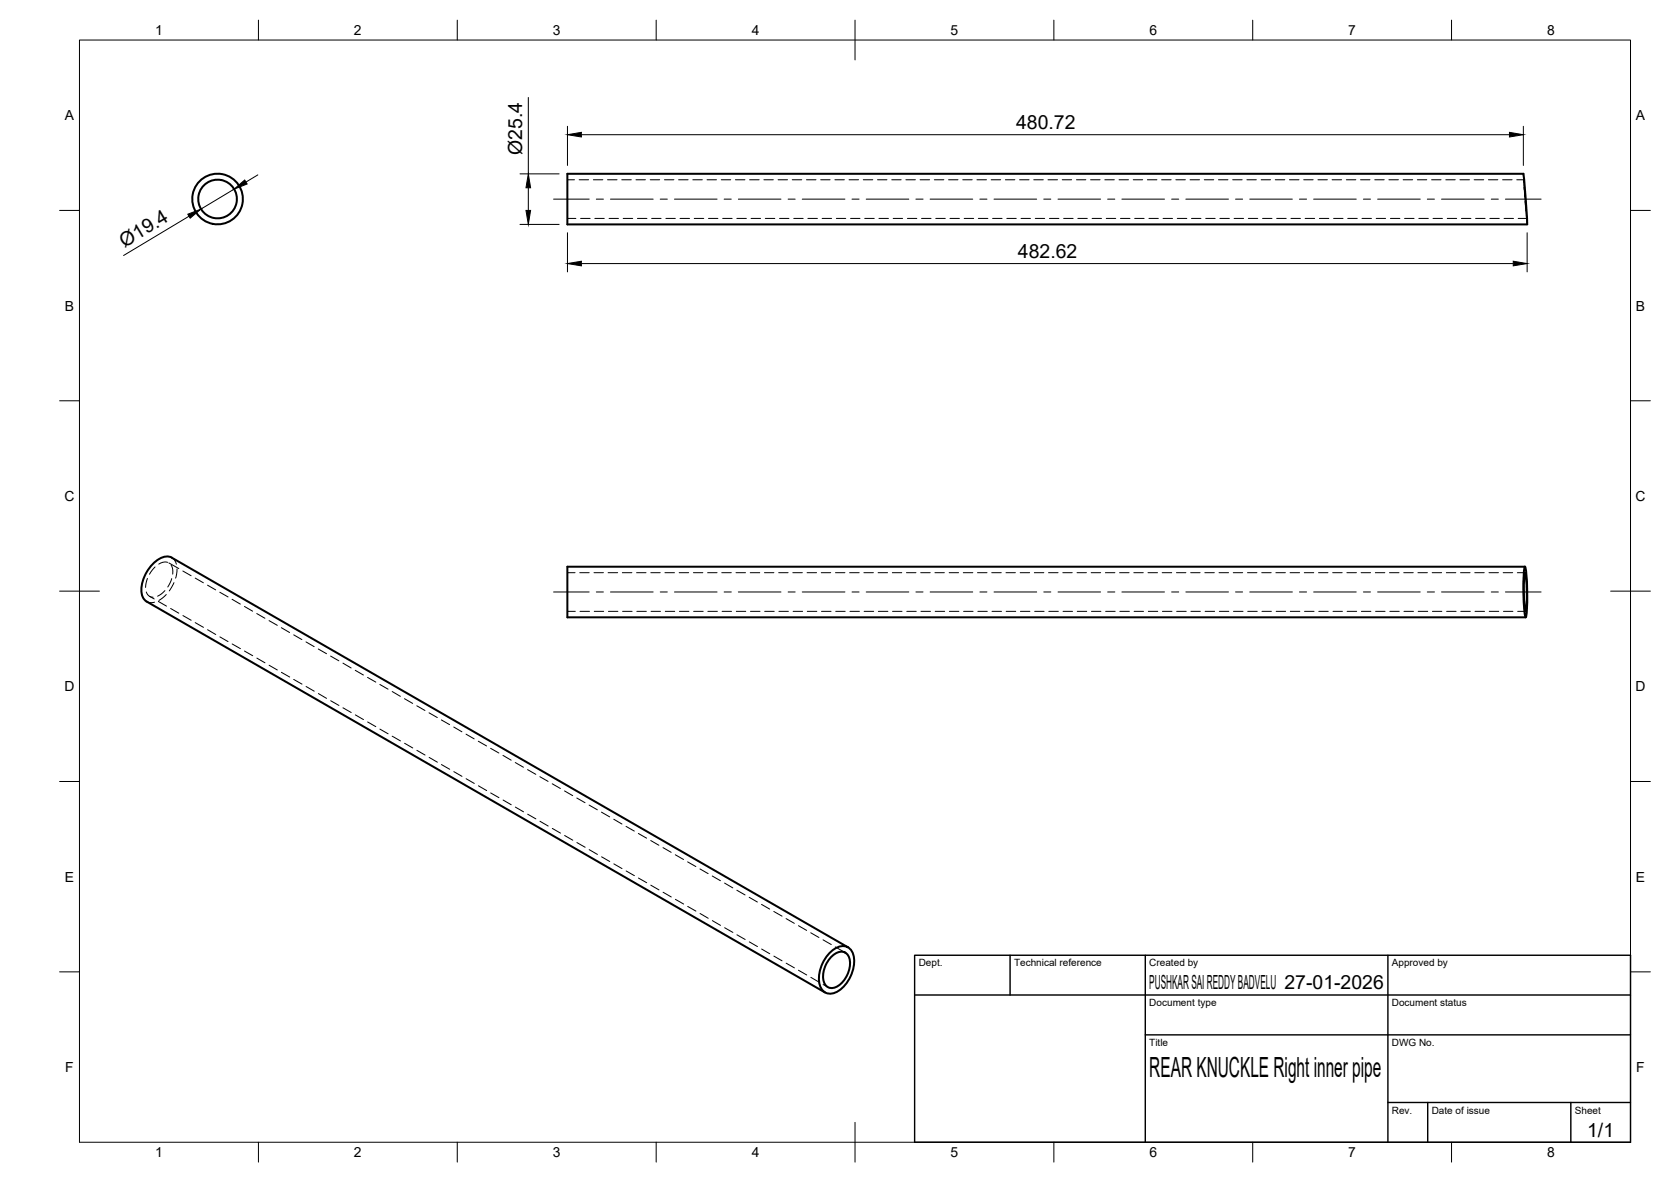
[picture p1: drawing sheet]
<svg xmlns="http://www.w3.org/2000/svg" width="420mm" height="297mm" viewBox="0 0 420 297" stroke-linecap="round" stroke-linejoin="round" font-family="sans-serif">
<!-- layer: Visible -->
<g fill="none" stroke="#000" stroke-width=".51">
<path d="M142.7 43.7h240.4l.9 12.5v.2h-241.3zM43.2 140.2l170 97.9M43.2 140.1a3.9 3.9 0 0 0-4.3 1.2 9.4 9.4 0 0 0-3.2 8.2l.6 1.2 .6 .5 170.6 98.2M383.4 142.4h-240.7v12.7h240.9M383.4 142.4a42.7 42.7 0 0 1 .2 12.7 42.7 42.7 0 0 1-.2-12.7zM383.5 143.9a32 32 0 0 1 .1 9.7 32 32 0 0 1-.1-9.7zM208.7 239.4a3.8 3.8 0 0 1 4.9-1 6.3 6.3 0 0 1 .3 7 6.3 6.3 0 0 1-5.6 4.3 3.3 3.3 0 0 1-2.4-3.5 9.7 9.7 0 0 1 2.8-6.8zM209.3 240.2a2.51 2.51 0 0 1 4 0 6.4 6.4 0 0 1-3.8 8.1 2.22 2.22 0 0 1-2.5-2.4 7.2 7.2 0 0 1 2.3-5.7z"/>
<circle cx="54.7" cy="50" r="4.9"/>
<circle cx="54.7" cy="50" r="6.4"/>
</g>
<!-- layer: Hidden -->
<g fill="none" stroke="#000" stroke-width=".25">
<path d="M142.7 54.9h2.1M142.7 45.2h1.7M145.6 45.2h2.4M146 54.9h2.4M149.2 45.2h2.4M149.6 54.9h2.3M152.8 45.2h2.4M153.1 54.9h2.4M156.3 45.2h2.4M156.7 54.9h2.4M159.9 45.2h2.4M160.3 54.9h2.4"/>
<path d="M163.5 45.2h2.4M163.9 54.9h2.3M167.1 45.2h2.3M167.4 54.9h2.4M170.6 45.2h2.4M171 54.9h2.4M174.2 45.2h2.4M174.6 54.9h2.4M177.8 45.2h2.3M178.1 54.9h2.4M181.4 45.2h2.3M181.7 54.9h2.4"/>
<path d="M184.9 45.2h2.4M185.3 54.9h2.4M188.5 45.2h2.4M188.8 54.9h2.4M192.1 45.2h2.3M192.4 54.9h2.4M195.6 45.2h2.4M196 54.9h2.4M199.2 45.2h2.4M199.6 54.9h2.4M202.8 45.2h2.4M203.1 54.9h2.4"/>
<path d="M206.4 45.2h2.3M206.7 54.9h2.4M209.9 45.2h2.4M210.3 54.9h2.4M213.5 45.2h2.4M213.9 54.9h2.3M217.1 45.2h2.4M217.4 54.9h2.4M220.6 45.2h2.4M221 54.9h2.4M224.2 45.2h2.4M224.6 54.9h2.3"/>
<path d="M227.8 45.2h2.4M228.2 54.9h2.3M231.4 45.2h2.3M231.7 54.9h2.4M234.9 45.2h2.4M235.3 54.9h2.4M238.5 45.2h2.4M238.9 54.9h2.3M242.1 45.2h2.4M242.4 54.9h2.4M245.6 45.2h2.4M246 54.9h2.4"/>
<path d="M249.2 45.2h2.4M249.6 54.9h2.4M252.8 45.2h2.4M253.2 54.9h2.3M256.4 45.2h2.3M256.7 54.9h2.4M259.9 45.2h2.4M260.3 54.9h2.4M263.5 45.2h2.4M263.9 54.9h2.4M267.1 45.2h2.4M267.4 54.9h2.4"/>
<path d="M270.7 45.2h2.3M271 54.9h2.4M274.2 45.2h2.4M274.6 54.9h2.4M277.8 45.2h2.4M278.2 54.9h2.3M281.4 45.2h2.3M281.7 54.9h2.4M284.9 45.2h2.4M285.3 54.9h2.4M288.5 45.2h2.4M288.9 54.9h2.4"/>
<path d="M292.1 45.2h2.4M292.4 54.9h2.4M295.7 45.2h2.3M296 54.9h2.4M299.2 45.2h2.4M299.6 54.9h2.4M302.8 45.2h2.4M303.2 54.9h2.3M306.4 45.2h2.4M306.7 54.9h2.4M309.9 45.2h2.4M310.3 54.9h2.4"/>
<path d="M313.5 45.2h2.4M313.9 54.9h2.4M317.1 45.2h2.4M317.5 54.9h2.3M320.7 45.2h2.3M321 54.9h2.4M324.2 45.2h2.4M324.6 54.9h2.4M327.8 45.2h2.4M328.2 54.9h2.4M331.4 45.2h2.4M331.7 54.9h2.4"/>
<path d="M334.9 45.2h2.4M335.3 54.9h2.4M338.5 45.2h2.4M338.9 54.9h2.4M342.1 45.2h2.4M342.5 54.9h2.3M345.7 45.2h2.3M346 54.9h2.4M349.2 45.2h2.4M349.6 54.9h2.4M352.8 45.2h2.4M353.2 54.9h2.4"/>
<path d="M356.4 45.2h2.4M356.7 54.9h2.4M360 45.2h2.3M360.3 54.9h2.4M363.5 45.2h2.4M363.9 54.9h2.4M367.1 45.2h2.4M367.5 54.9h2.3M370.7 45.2h2.4M371 54.9h2.4M374.2 45.2h2.4M374.6 54.9h2.4"/>
<path d="M377.8 45.2h2.4M378.2 54.9h2.4M381.4 45.2h1.8l.1 2.6M381.7 54.9h2.2M383.1 43.7v2.2M383.2 47.1l.2 2.4M383.3 46.5l.2 2.6M383.4 49.1l.2 2.5M383.4 49.1h.1M383.5 50.6l.2 2.4M383.6 50.4l.2 2.6M383.7 52.9l.2 2v-.6"/>
<path d="M383.8 54.2l.2 2.2M36.8 148.8l.3 .6 .5 .5 .9 .2M36.9 151.2l.8 .2 1.2-.1M37.1 145.4l-.5 2.2M37.6 149.9l1.2 .6M39 142.5l-1.4 1.8M39.8 151.1l2.1 1.2M41.5 148.4l-1.9 1.4M41.8 149.4l-1.8 1.5M42.1 141.3h-1.2l-1 .5M42.5 141.5l2.5 1.4M42.9 152.9l2.1 1.2"/>
<path d="M43 142l.4 1.2v1.1M43.2 145.4l-1 2.1M43.2 140.2l.6 .5 .5 1.1M43.8 146.4l-1.2 2.1M44.5 143l-.3 2.3M46 143.5l2 1.2M46 154.7l2.1 1.2M49.1 156.5l2.1 1.2M49.1 145.3l2 1.2M52.2 147.1l2 1.1M52.2 158.2l2.1 1.3M55.3 148.8l2 1.2"/>
<path d="M58.4 150.6l2 1.2M61.5 152.4l2 1.2M64.6 154.2l2 1.2M67.6 156l2.1 1.1M70.7 157.7l2.1 1.2M73.9 159.5l2 1.2M142.7 153.6h2M142.7 143.9h1.9M145.8 143.9h2.3M145.8 153.6h2.4M149.4 143.9h2.3M149.4 153.6h2.4"/>
<path d="M152.9 143.9h2.4M153 153.6h2.4M156.5 143.9h2.4M156.5 153.6h2.4M160.1 143.9h2.3M160.1 153.6h2.4M163.6 143.9h2.4M163.7 153.6h2.4M167.2 143.9h2.4M167.3 153.6h2.4M170.8 143.9h2.4M170.8 153.6h2.4"/>
<path d="M174.3 143.9h2.4M174.4 153.6h2.4M177.9 143.9h2.4M178 153.6h2.4M181.5 143.9h2.4M181.6 153.6h2.3M185.1 143.9h2.4M185.1 153.6h2.4M188.6 143.9h2.4M188.7 153.6h2.4M192.2 143.9h2.4M192.3 153.6h2.4"/>
<path d="M195.8 143.9h2.4M195.9 153.6h2.3M199.3 143.9h2.4M199.4 153.6h2.4M202.9 143.9h2.4M203 153.6h2.4M206.5 143.9h2.4M206.6 153.6h2.4M210.1 143.9h2.3M210.1 153.6h2.4M213.6 143.9h2.4M213.7 153.6h2.4"/>
<path d="M217.2 143.9h2.4M217.3 153.6h2.4M220.8 143.9h2.4M220.9 153.6h2.3M224.4 143.9h2.3M224.4 153.6h2.4M227.9 143.9h2.4M228 153.6h2.4M231.5 143.9h2.4M231.6 153.6h2.4M235.1 143.9h2.3M235.1 153.6h2.4"/>
<path d="M238.7 143.9h2.3M238.7 153.6h2.4M242.2 143.9h2.4M242.3 153.6h2.4M245.8 143.9h2.4M245.9 153.6h2.3M249.4 143.9h2.4M249.4 153.6h2.4M252.9 143.9h2.4M253 153.6h2.4M256.5 143.9h2.4M256.6 153.6h2.4"/>
<path d="M260.1 143.9h2.4M260.2 153.6h2.3M263.7 143.9h2.3M263.7 153.6h2.4M267.2 143.9h2.4M267.3 153.6h2.4M270.8 143.9h2.4M270.9 153.6h2.3M274.4 143.9h2.4M274.4 153.6h2.4M277.9 143.9h2.4M278 153.6h2.4"/>
<path d="M281.5 143.9h2.4M281.6 153.6h2.4M285.1 143.9h2.4M285.2 153.6h2.3M288.6 143.9h2.4M288.7 153.6h2.4M292.2 143.9h2.4M292.3 153.6h2.4M295.8 143.9h2.4M295.9 153.6h2.4M299.4 143.9h2.4M299.4 153.6h2.4"/>
<path d="M302.9 143.9h2.4M303 153.6h2.4M306.5 143.9h2.4M306.6 153.6h2.4M310.1 143.9h2.4M310.2 153.6h2.3M313.7 143.9h2.3M313.7 153.6h2.4M317.2 143.9h2.4M317.3 153.6h2.4M320.8 143.9h2.4M320.9 153.6h2.4"/>
<path d="M324.4 143.9h2.4M324.4 153.6h2.4M328 143.9h2.3M328 153.6h2.4M331.5 143.9h2.4M331.6 153.6h2.4M335.1 143.9h2.4M335.2 153.6h2.3M338.7 143.9h2.4M338.7 153.6h2.4M342.2 143.9h2.4M342.3 153.6h2.4"/>
<path d="M345.8 143.9h2.4M345.9 153.6h2.4M349.4 143.9h2.4M349.5 153.6h2.3M353 143.9h2.3M353 153.6h2.4M356.5 143.9h2.4M356.6 153.6h2.4M360.1 143.9h2.4M360.2 153.6h2.3M363.7 143.9h2.4M363.7 153.6h2.4"/>
<path d="M367.2 143.9h2.4M367.3 153.6h2.4M370.8 143.9h2.4M370.9 153.6h2.4M374.4 143.9h2.4M374.5 153.6h2.4M378 143.9h2.3M378 153.6h2.4M381.5 143.9h2M381.6 153.6h2M55.3 160l2 1.2M58.4 161.8l2.1 1.2"/>
<path d="M61.5 163.6l2 1.2M64.6 165.4l2 1.2M67.7 167.2l2 1.2M70.8 169l2 1.1M73.9 170.7l2 1.2M76.9 161.3l2.1 1.2M77 172.5l2 1.2M80 163.1l2.1 1.2M80.1 174.3l2 1.2M83.1 164.9l2.1 1.2M83.1 176.1l2.1 1.2M86.2 177.9l2.1 1.2"/>
<path d="M86.2 166.7l2.1 1.2M89.3 168.5l2.1 1.1M89.3 179.6l2.1 1.2M92.4 170.2l2.1 1.2M95.5 172l2.1 1.2M98.6 173.8l2.1 1.2M101.7 175.6l2.1 1.2M104.8 177.4l2 1.1M107.9 179.1l2.1 1.2M92.4 181.4l2.1 1.2M95.5 183.2l2.1 1.2M98.6 185l2.1 1.2"/>
<path d="M101.7 186.8l2.1 1.2M104.8 188.6l2.1 1.1M107.9 190.3l2.1 1.2M111 180.9l2.1 1.2M111 192.1l2.1 1.2M114.1 182.7l2 1.2M114.1 193.9l2.1 1.2M117.2 184.5l2 1.2M117.2 195.7l2.1 1.2M120.3 186.3l2 1.2M120.3 197.5l2.1 1.2M123.4 188.1l2 1.1"/>
<path d="M123.4 199.3l2.1 1.2M126.5 189.8l2 1.2M129.6 191.6l2 1.2M132.7 193.4l2 1.2M135.7 195.2l2.1 1.2M138.9 197l2 1.1M141.9 198.8l2.1 1.1M126.5 201l2 1.2M129.6 202.8l2 1.2M132.7 204.6l2 1.2M135.8 206.4l2 1.2M138.9 208.2l2 1.2"/>
<path d="M142 210l2 1.1M145 200.5l2.1 1.2M145.1 211.7l2 1.2M148.1 202.3l2.1 1.2M148.1 213.5l2.1 1.2M151.2 204.1l2.1 1.2M151.3 215.3l2 1.2M154.3 205.9l2.1 1.2M154.3 217.1l2.1 1.2M157.4 207.7l2.1 1.2M157.4 218.9l2.1 1.2M160.5 209.5l2.1 1.1"/>
<path d="M163.6 211.2l2.1 1.2M166.7 213l2.1 1.2M169.8 214.8l2.1 1.2M172.9 216.6l2.1 1.2M176 218.4l2.1 1.1M160.5 220.6l2.1 1.2M163.6 222.4l2.1 1.2M166.7 224.2l2.1 1.2M169.8 226l2.1 1.2M172.9 227.8l2.1 1.2M176 229.6l2.1 1.2M179.1 220.1l2 1.2"/>
<path d="M179.1 231.4l2.1 1.1M182.2 221.9l2.1 1.2M182.2 233.1l2.1 1.2M185.3 223.7l2 1.2M185.3 234.9l2.1 1.2M188.4 225.5l2 1.2M188.4 236.7l2.1 1.2M191.5 227.3l2 1.2M191.5 238.5l2 1.2M194.6 229.1l2 1.1M197.7 230.9l2 1.1M200.8 232.6l2 1.2"/>
<path d="M203.9 234.4l2 1.2M206.9 236.2l2.1 1.2M210 238l2.5 1.4M194.6 240.3l2 1.2M197.7 242l2 1.2M200.8 243.8l2 1.2M203.9 245.6l2 1.2M207 247.4l1.1 .7"/>
</g>
<!-- layer: BORDER -->
<g fill="none" stroke="#000" stroke-width=".25">
<path d="M20 10.1h390v276.9h-390zM65 5.1v5M115 5.1v5M165 5.1v5M215 5.1v10M265 5.1v5M315 5.1v5M365 5.1v5M15 52.9h5M410 52.9h5M15 100.7h5M410 100.7h5"/>
<path d="M15 148.6h10M405 148.6h10M15 196.4h5M410 196.4h5M15 244.2h5M410 244.2h5M65 287v5M115 287v5M165 287v5M215 282.1v9.9M265 287v5M315 287v5"/>
<path d="M365 287v5"/>
</g>
<!-- layer: TITLEBLOCK -->
<path d="M230 240.1h180v46.9h-180zM230 250h180M254 240.1v9.9M288 240.1v46.9M349 240.1v46.9M288 260.1h122M349 277.1h61M359 277.1v9.9M395 277.1v9.9" fill="none" stroke="#000" stroke-width=".36"/>
<!-- layer: Smart Centers -->
<g fill="none" stroke="#000" stroke-width=".25">
<path d="M139.2 50h8.9M149.9 50h1.8M153.5 50h10.7M166 50h1.8M169.6 50h10.7M182.1 50h1.8M185.7 50h10.7M198.2 50h1.7M201.7 50h10.7M214.2 50h1.8M217.8 50h10.7M230.3 50h1.8"/>
<path d="M233.9 50h10.7M246.4 50h1.8M249.9 50h10.8M262.4 50h1.8M266 50h10.7M278.5 50h1.8M282.1 50h10.7M294.6 50h1.8M298.2 50h10.7M310.7 50h1.7M314.2 50h10.8M326.7 50h1.8"/>
<path d="M330.3 50h10.7M342.8 50h1.8M346.4 50h10.7M358.9 50h1.8M362.5 50h10.7M375 50h1.7M378.5 50h9M139.2 148.8h8.9M149.9 148.8h1.8M153.5 148.8h10.7M166 148.8h1.8M169.6 148.8h10.7"/>
<path d="M182.1 148.8h1.8M185.7 148.8h10.7M198.2 148.8h1.7M201.7 148.8h10.7M214.2 148.8h1.8M217.8 148.8h10.7M230.3 148.8h1.8M233.9 148.8h10.7M246.4 148.8h1.8M249.9 148.8h10.8M262.4 148.8h1.8M266 148.8h10.7"/>
<path d="M278.5 148.8h1.8M282.1 148.8h10.7M294.6 148.8h1.8M298.2 148.8h10.7M310.7 148.8h1.7M314.2 148.8h10.8M326.7 148.8h1.8M330.3 148.8h10.7M342.8 148.8h1.8M346.4 148.8h10.7M358.9 148.8h1.8M362.5 148.8h10.7"/>
<path d="M375 148.8h1.7M378.5 148.8h9"/>
</g>
<!-- layer: FD_Dimensions -->
<g fill="none" stroke="#000" stroke-width=".25">
<path d="M132.8 24.5v19.2M142.7 31.7v9.9M146.2 33.9h233.3M383 31.7v9.9M47.5 54.3l-16.4 9.9M58.8 47.5l-8.3 5M64.8 43.9l-3 1.8M130.7 56.4h9.9M130.7 43.7h9.9M132.8 47.2v5.7M142.7 58.5v9.8M384 58.5v9.8"/>
<path d="M146.2 66.2h234.3"/>
</g>
<path d="M142.7 33.9l3.5-.6v1.1zM379.5 33.3l3.5 .6-3.5 .5zM47.2 53.8l3.3-1.3-2.7 2.3zM58.8 47.5l2.7-2.3 .6 1zM132.2 52.9h1.2l-.6 3.5zM132.8 43.7l.6 3.5h-1.2zM142.7 66.2l3.5-.6v1.2zM380.5 65.6l3.5 .6-3.5 .6z" fill="#000" stroke="#000" stroke-width=".25"/>
<text font-size="7" x="289" y="270.6">REAR KNUCKLE Right inner pipe</text>
<g font-size="4.9">
<text x="255.5" y="32.4">480.72</text>
<text x="131.3" y="39" transform="rotate(-90 131.3 39)">Ø25.4</text>
<text x="31.3" y="62.3" transform="rotate(-31 31.3 62.3)">Ø19.4</text>
<text x="255.9" y="64.8">482.62</text>
<text x="289" y="248.5">PUSHKAR SAI REDDY BADVELU 27-01-2026</text>
<text x="399.1" y="285.7">1/1</text>
</g>
<g font-size="3.5">
<text x="39" y="8.8">1</text>
<text x="89" y="8.8">2</text>
<text x="139" y="8.8">3</text>
<text x="189" y="8.8">4</text>
<text x="239" y="8.8">5</text>
<text x="289" y="8.8">6</text>
<text x="339" y="8.8">7</text>
<text x="389" y="8.8">8</text>
<text x="16.3" y="30.2">A</text>
<text x="411.3" y="30.2">A</text>
<text x="16.3" y="78">B</text>
<text x="411.3" y="78">B</text>
<text x="16.2" y="125.9">C</text>
<text x="411.2" y="125.9">C</text>
<text x="16.2" y="173.7">D</text>
<text x="411.2" y="173.7">D</text>
<text x="16.3" y="221.6">E</text>
<text x="411.3" y="221.6">E</text>
<text x="16.4" y="269.4">F</text>
<text x="411.4" y="269.4">F</text>
<text x="39" y="290.8">1</text>
<text x="89" y="290.8">2</text>
<text x="139" y="290.8">3</text>
<text x="189" y="290.8">4</text>
<text x="239" y="290.8">5</text>
<text x="289" y="290.8">6</text>
<text x="339" y="290.8">7</text>
<text x="389" y="290.8">8</text>
</g>
<g font-size="2.5">
<text x="231" y="242.9">Dept.</text>
<text x="255" y="242.9">Technical reference</text>
<text x="289" y="242.9">Created by</text>
<text x="350" y="242.9">Approved by</text>
<text x="289" y="252.8">Document type</text>
<text x="350" y="252.8">Document status</text>
<text x="289" y="262.9">Title</text>
<text x="350" y="262.9">DWG No.</text>
<text x="350" y="279.9">Rev.</text>
<text x="360" y="279.9">Date of issue</text>
<text x="396" y="279.9">Sheet</text>
</g>
</svg>
